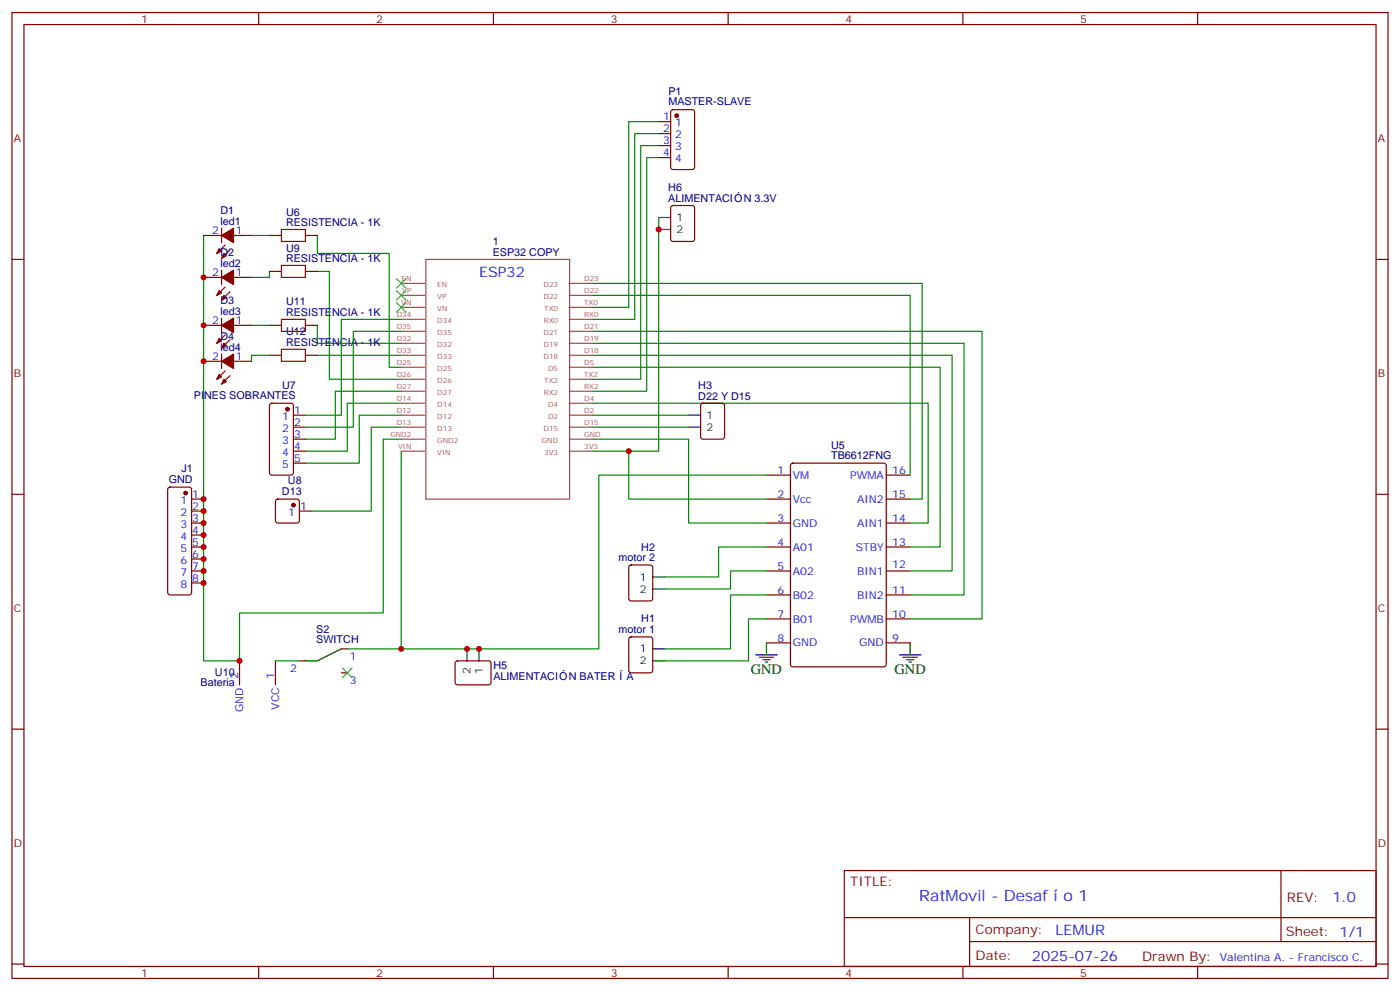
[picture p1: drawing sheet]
<svg xmlns="http://www.w3.org/2000/svg" width="412mm" height="292mm" viewBox="0 0 412 292" stroke-linecap="round" stroke-linejoin="round" font-family="sans-serif">
<g fill="none" stroke="#870000" stroke-width=".35">
<path d="M3.5 3.7h405.4v284.3h-405.4zM7.1 7.2h398.2v277.3h-398.2zM76.2 3.7v3.5M145.3 3.7v3.5M214.5 3.7v3.5M283.6 3.7v3.5M352.8 3.7v3.5M194 39.3h3.6M194 35.8h3.6M197.8 32.5l.5-.2h5.6l.7 .4v16.5l-.5 .7h-5.8l-.7-.4v-16.5zM194 46.4h3.6M194 42.9h3.6"/>
<path d="M3.5 76.4h3.6M60 69.3h5.3M65.3 67.2v4.2M65.3 79.6v4.2M66.3 72.1l-2.4 2.5M67.7 73.6l-2.4 2.4M68.8 69.3h5.3M79.4 69.3h3.5M79.4 79.9h3.5M90 69.3h3.5M90 79.9h3.5M197.8 60.7l.5-.2h5.6l.7 .4v9.5l-.5 .6-5.8 .1-.7-.5v-9.4z"/>
<path d="M405.3 76.4h3.6M60 95.8h5.3M60 81.7h5.3M65.3 93.7v4.2M66.3 84.5l-2.4 2.5M66.3 98.6l-2.4 2.5M67.7 85.9l-2.4 2.5M68.8 95.8h5.3M68.8 81.7h5.3M79.4 95.8h3.5M90 95.8h3.5M60 106.4h5.3"/>
<path d="M65.3 104.2v4.3M66.3 109.2l-2.4 2.5M67.7 100l-2.4 2.5M67.7 110.6l-2.4 2.5M68.8 106.4h5.3M79.4 104.6h3.5M79.6 118.9l.5-.2h5.6l.7 .4v20.1l-.4 .6-5.9 .1-.7-.5v-20zM90 104.6h3.5M206.6 118.9l.5-.2h5.6l.7 .4v9.5l-.4 .6-5.9 .1-.7-.5v-9.4zM86.4 122.2h3.6M86.4 125.8h3.6M86.4 129.3h3.6"/>
<path d="M86.4 132.8h3.6M86.4 136.3h3.6M225.8 139.9h7M233.1 136.6l.4-.3h26.8l.7 .5 .1 58.8-.5 .7h-27.1l-.6-.4-.1-58.8zM261.1 139.9h7M3.5 145.5h3.6M49.6 143.6l.5-.2h5.6l.5 .2 .2 .5v30.3l-.2 .5-.5 .3h-5.6l-.5-.3-.2-.5v-30.3zM56.4 154h3.6M56.4 146.9h3.6M56.4 150.5h3.6M56.4 157.5h3.6M81.4 147.1l.4-.2h5.7l.5 .2 .2 .5v5.7l-.2 .5-.5 .2h-5.7l-.5-.2-.2-.5v-5.7z"/>
<path d="M88.2 150.5h3.5M225.8 154h7M225.8 146.9h7M261.1 154h7M261.1 146.9h7M405.3 145.5h3.6M56.4 168.1h3.6M56.4 161h3.6M56.4 164.6h3.6M56.4 171.6h3.6M185.4 166.5l.5-.2h5.7l.6 .5 .1 9.4-.5 .7h-5.9l-.6-.4-.1-9.5zM225.8 175.2h7"/>
<path d="M225.8 168.1h7M225.8 161h7M261.1 175.2h7M261.1 168.1h7M261.1 161h7M70.6 194.6v7M81.1 194.6v7M88.2 194.6h1.8M100.5 191h1.8M100.5 198.1h1.8M134.3 194.8l.5-.2h9.4l.4 .7v5.9l-.7 .4-9.4-.1-.4-.6v-5.6zM185.4 187.7l.5-.2h5.7l.6 .4 .1 9.5-.5 .6-5.9 .1-.6-.5-.1-9.4z"/>
<path d="M225.8 189.3h7M225.8 182.2h7M261.1 189.3h7M261.1 182.2h7M3.5 214.7h3.6M405.3 214.7h3.6M248.7 256.3h156.6v28.2h-156.6zM377.3 256.3v20.9M248.7 270.1h156.5M285.6 277.2h119.6M285.6 270.1v14.2M3.5 283.8h3.6"/>
<path d="M76.2 284.5v3.5M145.3 284.5v3.5M214.5 284.5v3.5M283.6 284.5v3.5M352.8 284.5v3.5M405.3 283.8h3.6"/>
</g>
<g fill="none" stroke="#000" stroke-width=".35">
<path d="M194 64h3.6M194 67.6h3.6M202.8 122.2h3.6M202.8 125.8h3.6M192.3 169.9h3.5M192.3 173.4h3.5M100.5 191l-7 3.6h-3.5M137.6 191v3.6M141.1 191v3.6M192.3 191h3.5M192.3 194.6h3.5M222.6 192.8h6.4"/>
<path d="M223.7 193.5h4.2M224.7 194.2h2.1M225.4 194.9h.7M225.8 189.3v3.5M264.9 192.8h6.4M266 193.5h4.2M267.1 194.2h2.1M267.8 194.9h.7M268.1 189.3v3.5"/>
</g>
<g fill="none" stroke="#008700" stroke-width=".35">
<path d="M194 35.8h-8.8v54.7h-10.6M194 39.3h-7v54.7h-12.4M194 42.9h-5.3v68.8h-14.1M194 46.4h-3.5v68.8h-15.9M60 69.3v125.3h10.6v-14.2h42.3v-51.1h5.3M74.1 69.3h5.3M79.4 79.9v1.8h-5.3M93.5 69.3v5.3h21.2v33.5h3.5M93.5 79.9h3.5v31.8h21.2M194 64v68.8h-8.8M74.1 95.8h5.3M93.5 95.8v5.3h24.7"/>
<path d="M118.2 94h-17.7v28.2h-10.5M118.2 97.5h-14.1v28.3h-14.1M174.6 83.4h97v63.5h-3.5M174.6 87h93.5v52.9M174.6 97.5h114.7v84.7h-21.2M79.4 104.6h-5.3v1.8M93.5 104.6h24.7M118.2 115.2h-19.4v14.1h-8.8M118.2 118.7h-15.9v14.1h-12.3M174.6 118.7h98.8v35.3h-5.3M174.6 108.1h102.3v52.9h-8.8M174.6 104.6h105.9v63.5h-12.4"/>
<path d="M174.6 101.1h109.4v74.1h-15.9M118.2 122.2h-12.4v14.1h-15.8M118.2 125.8h-8.8v24.7h-17.7M118.2 132.8v58.2M174.6 129.3h28.2v24.7h23M174.6 132.8h10.6v14.1h40.6M174.6 122.2h28.2M174.6 125.8h28.2M225.8 139.9h-49.4v51.1h-74.1M225.8 168.1h-10.6v5.3h-19.4M225.8 175.2h-10.6v15.8h-19.4M225.8 161h-14.1v8.9h-15.9"/>
<path d="M81.1 194.6h7.1M225.8 182.2h-5.3v12.4h-24.7"/>
</g>
<g fill="none" stroke="#a64a4a" stroke-width=".35">
<path d="M125.5 76.4h42.3v70.5h-42.3zM118.2 97.5h6.9M118.2 94h6.9M118.2 90.5h6.9M118.2 87h6.9M118.2 83.4h6.9M167.7 97.5h6.9M167.7 94h6.9M167.7 90.5h6.9M167.7 87h6.9M167.7 83.4h6.9M118.2 118.7h6.9"/>
<path d="M118.2 115.2h6.9M118.2 111.7h6.9M118.2 108.1h6.9M118.2 104.6h6.9M118.2 101.1h6.9M167.7 118.7h6.9M167.7 115.2h6.9M167.7 111.7h6.9M167.7 108.1h6.9M167.7 104.6h6.9M167.7 101.1h6.9M118.2 132.8h6.9"/>
<path d="M118.2 129.3h6.9M118.2 125.8h6.9M118.2 122.2h6.9M167.7 132.8h6.9M167.7 129.3h6.9M167.7 125.8h6.9M167.7 122.2h6.9"/>
</g>
<g fill="#870000" stroke="#870000" stroke-width=".35">
<path d="M65.3 69.3l3.5-2.1v4.2z"/>
<path d="M64.6 73.2l.7 .7-1.4 .7z"/>
<path d="M66 74.6l.7 .7-1.4 .7z"/>
<path d="M65.3 81.7l3.5-2.1v4.2z"/>
<path d="M64.6 85.5l.7 .8-1.4 .7z"/>
<path d="M66 87l.7 .7-1.4 .7z"/>
<path d="M65.3 95.8l3.5-2.1v4.2z"/>
<path d="M64.6 99.7l.7 .7-1.4 .7z"/>
<path d="M66 101.1l.7 .7-1.4 .7z"/>
<path d="M65.3 106.4l3.5-2.2v4.3z"/>
<path d="M64.6 110.2l.7 .7-1.4 .8z"/>
<path d="M66 111.7l.7 .7-1.4 .7z"/>
<circle cx="84.7" cy="120.5" r=".53"/>
<circle cx="199.3" cy="34" r=".53"/>
<circle cx="86.4" cy="148.7" r=".53"/>
<circle cx="54.7" cy="145.2" r=".53"/>
</g>
<path d="M82.9 67.6h7.1v3.5h-7.1zM82.9 78.1h7.1v3.6h-7.1zM82.9 94h7.1v3.5h-7.1zM82.9 102.8h7.1v3.6h-7.1z" fill="none" stroke="#a10000" stroke-width=".35"/>
<path d="M116.8 82l2.8 2.8M116.8 85.5l2.8 2.9M116.8 89.1l2.8 2.8M119.6 82l-2.8 2.8M119.6 85.5l-2.8 2.9M119.6 89.1l-2.8 2.8M100.9 196.7l2.8 2.8M103.7 196.7l-2.8 2.8" fill="none" stroke="#3c3" stroke-width=".35"/>
<g fill="#c00">
<circle cx="185.2" cy="132.8" r=".88"/>
<circle cx="194" cy="67.6" r=".88"/>
<circle cx="60" cy="146.9" r=".88"/>
<circle cx="60" cy="150.5" r=".88"/>
<circle cx="60" cy="154" r=".88"/>
<circle cx="60" cy="157.5" r=".88"/>
<circle cx="60" cy="161" r=".88"/>
<circle cx="60" cy="164.6" r=".88"/>
<circle cx="60" cy="168.1" r=".88"/>
<circle cx="60" cy="171.6" r=".88"/>
<circle cx="118.2" cy="191" r=".88"/>
<circle cx="141.1" cy="191" r=".88"/>
<circle cx="137.6" cy="191" r=".88"/>
<circle cx="70.6" cy="194.6" r=".88"/>
<circle cx="60" cy="81.7" r=".88"/>
<circle cx="60" cy="95.8" r=".88"/>
<circle cx="60" cy="106.4" r=".88"/>
</g>
<g font-size="4.6" fill="#00f">
<text x="270.8" y="265.3">RatMovil - Desaf</text>
<text x="313.3" y="265.3">o 1</text>
</g>
<g font-size="4.2" fill="#00f">
<text x="141.1" y="81.7">ESP32</text>
<text x="392.5" y="265.6">1.0</text>
<text x="310.9" y="275.1">LEMUR</text>
<text x="304" y="282.9">2025-07-26</text>
</g>
<g font-size="4.2">
<text x="221.2" y="198.4">GND</text>
<text x="263.5" y="198.4">GND</text>
</g>
<g font-size="3.9" fill="#800">
<text x="250.5" y="260.9">TITLE:</text>
<text x="379.1" y="265.6">REV:</text>
<text x="287.4" y="275.1">Company:</text>
<text x="378.7" y="275.7">Sheet: 1/1</text>
<text x="287.4" y="282.8">Date:</text>
<text x="336.4" y="282.8">Drawn By:</text>
</g>
<g font-size="3.2" fill="#800">
<text x="41.6" y="6.7">1</text>
<text x="110.8" y="6.7">2</text>
<text x="179.9" y="6.7">3</text>
<text x="249.1" y="6.7">4</text>
<text x="318.2" y="6.7">5</text>
<text x="4.1" y="41.8">A</text>
<text x="405.9" y="41.8">A</text>
<text x="4.1" y="110.9">B</text>
<text x="405.9" y="110.9">B</text>
<text x="4.1" y="180.1">C</text>
<text x="405.9" y="180.1">C</text>
<text x="4.1" y="249.2">D</text>
<text x="405.9" y="249.2">D</text>
<text x="41.6" y="287.5">1</text>
<text x="110.8" y="287.5">2</text>
<text x="179.9" y="287.5">3</text>
<text x="249.1" y="287.5">4</text>
<text x="318.2" y="287.5">5</text>
</g>
<g font-size="3.2" fill="#000080">
<text x="196.9" y="28">P1</text>
<text x="196.9" y="31">MASTER-SLAVE</text>
<text x="196.9" y="59.4">ALIMENTACI</text>
<text x="196.9" y="56.3">H6</text>
<text x="219.1" y="59.4">N 3.3V</text>
<text x="64.9" y="62.9">D1</text>
<text x="84.3" y="63.5">U6</text>
<text x="64.9" y="66.1">led1</text>
<text x="84.3" y="66.5">RESISTENCIA - 1K</text>
<text x="64.9" y="75.3">D2</text>
<text x="84.3" y="77.1">RESISTENCIA - 1K</text>
<text x="84.3" y="74">U9</text>
<text x="145.1" y="75.3">ESP32 COPY</text>
<text x="145.1" y="72.1">1</text>
<text x="64.9" y="78.5">led2</text>
<text x="64.9" y="89.4">D3</text>
<text x="84.3" y="89.9">U11</text>
<text x="64.9" y="92.6">led3</text>
<text x="84.3" y="93">RESISTENCIA - 1K</text>
<text x="64.9" y="100">D4</text>
<text x="84.3" y="101.8">RESISTENCIA - 1K</text>
<text x="84.3" y="98.7">U12</text>
<text x="64.9" y="103.2">led4</text>
<text x="57.1" y="117.6">PINES SOBRANTES</text>
<text x="83.1" y="114.4">U7</text>
<text x="205.7" y="117.7">D22 Y D15</text>
<text x="205.7" y="114.5">H3</text>
<text x="244.8" y="135.3">TB6612FNG</text>
<text x="244.8" y="132.1">U5</text>
<text x="49.7" y="142.3">GND</text>
<text x="53.4" y="139.1">J1</text>
<text x="84.8" y="142.5">U8</text>
<text x="83.1" y="145.7">D13</text>
<text x="182.2" y="165.3">motor 2</text>
<text x="188.9" y="162.1">H2</text>
<text x="188.9" y="183.3">H1</text>
<text x="93.2" y="189.3">SWITCH</text>
<text x="93.2" y="186.2">S2</text>
<text x="182.2" y="186.4">motor 1</text>
<text x="145.3" y="197.1">H5</text>
<text x="59.1" y="202">Bateria</text>
<text x="63.3" y="198.9">U10</text>
<text x="145.3" y="200.2">ALIMENTACI</text>
<text x="167.6" y="200.2">N BATER</text>
<text x="184.5" y="200.2">A</text>
</g>
<g font-size="3.2" fill="#00f">
<text x="195.4" y="35.5">1</text>
<text x="195.4" y="39">2</text>
<text x="198.9" y="40.7">2</text>
<text x="198.9" y="37.2">1</text>
<text x="195.4" y="46">4</text>
<text x="195.4" y="42.5">3</text>
<text x="198.9" y="47.8">4</text>
<text x="198.9" y="44.3">3</text>
<text x="62.5" y="69">2</text>
<text x="69.5" y="69">1</text>
<text x="62.5" y="81.3">2</text>
<text x="69.5" y="81.3">1</text>
<text x="62.5" y="95.4">2</text>
<text x="69.5" y="95.4">1</text>
<text x="62.5" y="106">2</text>
<text x="69.5" y="106">1</text>
<text x="83.1" y="123.6">1</text>
<text x="86.6" y="121.9">1</text>
<text x="86.6" y="125.4">2</text>
<text x="83.1" y="127.2">2</text>
<text x="83.1" y="130.7">3</text>
<text x="86.6" y="128.9">3</text>
<text x="83.1" y="134.2">4</text>
<text x="83.1" y="137.8">5</text>
<text x="86.6" y="132.5">4</text>
<text x="86.6" y="136">5</text>
<text x="229.1" y="139.5">1</text>
<text x="233.5" y="140.9">VM</text>
<text x="250.5" y="140.9">PWMA</text>
<text x="262.8" y="139.5">16</text>
<text x="53.1" y="148.3">1</text>
<text x="56.6" y="146.6">1</text>
<text x="229.1" y="146.6">2</text>
<text x="233.5" y="148">Vcc</text>
<text x="252.5" y="148">AIN2</text>
<text x="262.8" y="146.6">15</text>
<text x="53.1" y="151.9">2</text>
<text x="53.1" y="155.4">3</text>
<text x="56.6" y="150.1">2</text>
<text x="56.6" y="153.6">3</text>
<text x="84.9" y="151.9">1</text>
<text x="88.4" y="150.1">1</text>
<text x="229.1" y="153.6">3</text>
<text x="233.5" y="155">GND</text>
<text x="252.5" y="155">AIN1</text>
<text x="262.8" y="153.6">14</text>
<text x="53.1" y="158.9">4</text>
<text x="56.6" y="157.2">4</text>
<text x="56.6" y="160.7">5</text>
<text x="229.1" y="160.7">4</text>
<text x="262.8" y="160.7">13</text>
<text x="53.1" y="162.5">5</text>
<text x="53.1" y="166">6</text>
<text x="56.6" y="164.2">6</text>
<text x="56.6" y="167.7">7</text>
<text x="229.1" y="167.7">5</text>
<text x="233.5" y="162.1">A01</text>
<text x="252.1" y="162.1">STBY</text>
<text x="262.8" y="167.2">12</text>
<text x="53.1" y="169.5">7</text>
<text x="53.1" y="173">8</text>
<text x="56.6" y="171.3">8</text>
<text x="233.5" y="169.2">A02</text>
<text x="252.5" y="169.2">BIN1</text>
<text x="229.1" y="174.8">6</text>
<text x="233.5" y="176.2">B02</text>
<text x="252.5" y="176.2">BIN2</text>
<text x="262.8" y="174.8">11</text>
<text x="229.1" y="181.9">7</text>
<text x="233.5" y="183.3">B01</text>
<text x="250.5" y="183.3">PWMB</text>
<text x="262.8" y="181.9">10</text>
<text x="229.1" y="188.9">8</text>
<text x="233.5" y="190.3">GND</text>
<text x="253.1" y="190.3">GND</text>
<text x="262.8" y="188.9">9</text>
<text x="85.5" y="197.7">2</text>
<text x="103" y="194.2">1</text>
<text x="70.2" y="199.8" transform="rotate(-90 70.2 199.8)">2</text>
<text x="80.8" y="199.8" transform="rotate(-90 80.8 199.8)">1</text>
<text x="103" y="201.3">3</text>
<text x="71.6" y="209.6" transform="rotate(-90 71.6 209.6)">GND</text>
<text x="82.2" y="208.9" transform="rotate(-90 82.2 208.9)">VCC</text>
<text x="359.4" y="282.8">Valentina A. - Francisco C.</text>
</g>
<g font-size="3.2">
<text x="199.3" y="65.1">1</text>
<text x="199.3" y="68.6">2</text>
<text x="208.1" y="123.3">1</text>
<text x="208.1" y="126.8">2</text>
<text x="188.5" y="170.9">1</text>
<text x="188.5" y="174.4">2</text>
<text x="188.5" y="192.1">1</text>
<text x="188.5" y="195.6">2</text>
<text x="138.6" y="198.3" transform="rotate(-90 138.6 198.3)">2</text>
<text x="142.2" y="198.3" transform="rotate(-90 142.2 198.3)">1</text>
</g>
<g font-size="2.1" fill="#a54b4b">
<text x="118.3" y="82.7">EN</text>
<text x="172.1" y="82.7">D23</text>
<text x="118.2" y="89.8">VN</text>
<text x="118.5" y="86.3">VP</text>
<text x="128.8" y="88">VP</text>
<text x="128.8" y="84.5">EN</text>
<text x="160.1" y="88">D22</text>
<text x="160.1" y="84.5">D23</text>
<text x="172.1" y="89.8">TX0</text>
<text x="172.1" y="86.3">D22</text>
<text x="116.9" y="93.3">D34</text>
<text x="128.8" y="95.1">D34</text>
<text x="128.8" y="91.5">VN</text>
<text x="160.2" y="95.1">RX0</text>
<text x="160.3" y="91.5">TX0</text>
<text x="172.1" y="93.3">RX0</text>
<text x="116.9" y="100.4">D32</text>
<text x="116.9" y="96.8">D35</text>
<text x="128.8" y="98.6">D35</text>
<text x="160.1" y="98.6">D21</text>
<text x="172.1" y="100.4">D19</text>
<text x="172.1" y="96.8">D21</text>
<text x="116.9" y="107.4">D25</text>
<text x="116.9" y="103.9">D33</text>
<text x="128.8" y="105.6">D33</text>
<text x="128.8" y="102.1">D32</text>
<text x="160.1" y="105.6">D18</text>
<text x="160.1" y="102.1">D19</text>
<text x="172.1" y="107.4">D5</text>
<text x="172.1" y="103.9">D18</text>
<text x="116.9" y="111">D26</text>
<text x="128.8" y="112.7">D26</text>
<text x="128.8" y="109.2">D25</text>
<text x="160.3" y="112.7">TX2</text>
<text x="161.5" y="109.2">D5</text>
<text x="172.1" y="111">TX2</text>
<text x="116.9" y="118">D14</text>
<text x="116.9" y="114.5">D27</text>
<text x="128.8" y="119.8">D14</text>
<text x="128.8" y="116.2">D27</text>
<text x="160.2" y="116.2">RX2</text>
<text x="161.5" y="119.8">D4</text>
<text x="172.1" y="118">D4</text>
<text x="172.1" y="114.5">RX2</text>
<text x="116.9" y="125.1">D13</text>
<text x="116.9" y="121.5">D12</text>
<text x="128.8" y="123.3">D12</text>
<text x="161.5" y="123.3">D2</text>
<text x="172.1" y="125.1">D15</text>
<text x="172.1" y="121.5">D2</text>
<text x="115" y="128.6">GND2</text>
<text x="128.8" y="130.3">GND2</text>
<text x="128.8" y="126.8">D13</text>
<text x="159.6" y="130.3">GND</text>
<text x="160.1" y="126.8">D15</text>
<text x="172.1" y="128.6">GND</text>
<text x="117.3" y="132.1">VIN</text>
<text x="128.8" y="133.9">VIN</text>
<text x="160.3" y="133.9">3V3</text>
<text x="172.1" y="132.1">3V3</text>
</g>
</svg>
